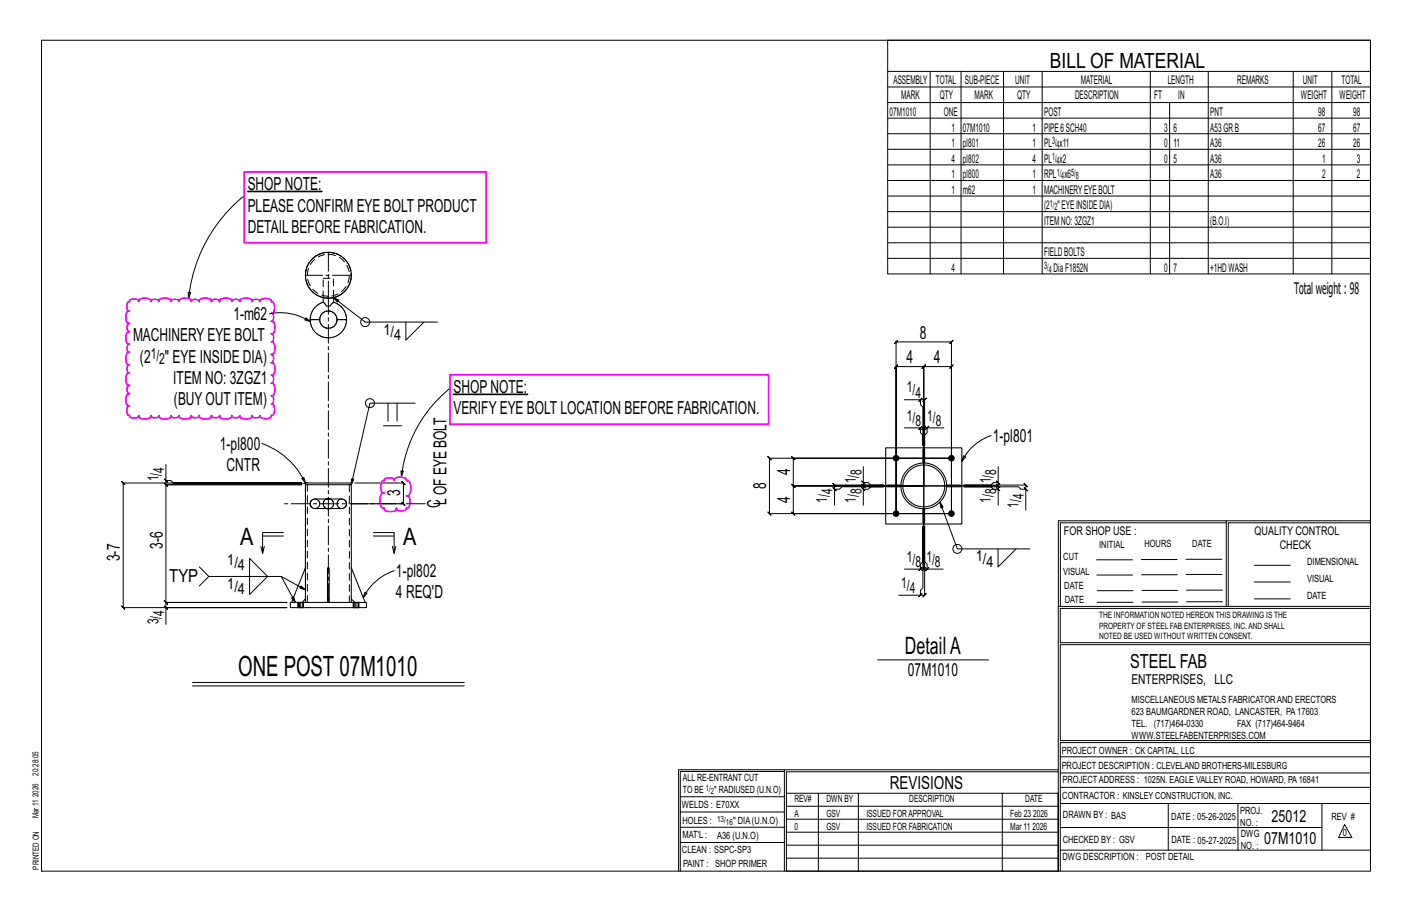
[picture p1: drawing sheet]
<svg xmlns="http://www.w3.org/2000/svg" width="432mm" height="279mm" viewBox="0 0 432 279" stroke-linecap="round" stroke-linejoin="round" font-family="sans-serif">
<g fill="none" stroke="#000" stroke-width=".31">
<path d="M12.7 12.3h406.4v254h-406.4zM271.5 12.3h147.6v71.4h-147.6zM271.5 21.8h147.6M271.5 26.6h147.6M271.5 31.4h147.6M271.5 36.1h147.6M284.5 21.8v61.9M293.9 21.8v61.9M306.9 21.8v61.9M318.7 21.8v61.9M351.8 21.8v61.9M357.7 31.4v52.3"/>
<path d="M369.5 21.8v61.9M395.5 21.8v61.9M407.3 21.8v61.9M74.6 59.9a46.4 46.4 0 0 0-16.9 31.2M271.5 40.9h147.6M271.5 45.6h147.6M271.5 50.4h147.6M271.5 55.2h147.6M271.5 59.9h147.6M271.5 64.7h147.6M271.5 69.5h147.6M271.5 74.2h147.6"/>
<path d="M271.5 79h147.6M57.5 89.4l.8 .1-.6 1.6zM82.4 95.9a16.6 16.6 0 0 1 12.5 2.5M93.6 97.1l1.3 1.3-1.7-.6zM102 91l1.2 1.3 .4-.6-1.6-.7 9.7 7.5h22.1M124.1 98.5v5.5l5.5-5.5M137.8 118.6a40.5 40.5 0 0 0-15 27.1M274 104.5l-.5 .5 1-1-.5 .5h17l-.5 .5 1-1-.5 .5v52.5v-44.9l.5-.5-1 1 .5-.5h-8.5l.5-.5-1 1 .5-.5v36.4v-36.4l.5-.5-1 1 .5-.5h-8.5l.5-.5-1 1 .5-.5v44.9zM80.1 135.6a23.5 23.5 0 0 1 13.3 12M117.3 130.2h5.5M118.7 123.2v5.6M121.4 123.2v5.6"/>
<path d="M126.9 123.2h-13.8l-5.7 25 .1-1.8 .7 .2-.8 1.6M234.8 139.6l.5 .5h55.7h-48.4l-.5-.5 1 1-.5-.5v8.4l-.5-.5 1 1-.5-.5h39.9h-39.9l-.5-.5 1 1-.5-.5v8.5l-.5-.5 1 1-.5-.5h48.4h-55.7l.5 .5-1-1 .5 .5v-16.9l.5 .5zM276.6 122.2h4.9v1.5l.7 .8v11.7v-3.2l-.7-.7v-1.5h-4.9M281 131.3l1-1zM281 122.7l1-1zM281.5 130.8h1l-.5 .5 1-1-.5 .5v17.7M281.5 122.2h1.3l-.5 .5 1-1-.5 .5v14v-3.2l.7-.7v-1.5h5.1M283.5 130.8l.5-.5-1 1zM283.5 130.8h-1l.5-.5-1 1 .5-.5v17.7M294.7 139.3l.6 .4-1.2 1.3zM303.1 133.2a15.5 15.5 0 0 0-9 7.8M50.2 146.4l1 1z"/>
<path d="M50.7 142v4.9h1.5l.8 .7h39.3h-54.6l-.5-.5 1 1-.5-.5v38.1l-.5-.5 1 1-.5-.5h50h-37v5.2M50.7 146.9v1.3l-.5-.5 1 1-.5-.5h41.6h-41.6l-.5-.5 1 1-.5-.5v36l-.5-.5 1 1-.5-.5h37h-37l-.5-.5 1 1-.5-.5v1.5M92.3 146.3l.6-.4 .5 1.7zM93.4 147.6l-.6 .1M94 147.6h-.6M108.5 147.6h14.9l-.5-.5 1 1-.5-.5v6.4l-.5-.5 1 1-.5-.5h-16M122.6 143.9l.8 .1-.6 1.7zM254.7 149.1l1 1zM255.2 154.4v-4.8h1.5l.8-.8h12.7h-3.9l-.8 .8h-1.5v4.8M263.5 149.1l1 1zM263.5 147l1 1zM264 142.6v4.9h1.5l.8 .8h3.9h-15l-.5-.5 1 1-.5-.5v1.3"/>
<path d="M264 147.5v1l-.5-.5 1 1-.5-.5h18.5M282.5 148.5h-18.5l-.5-.5 1 1-.5-.5v1.1M282.5 148.5v25.5l.5-.5-1 1 .5-.5h-1M282.5 148.5v25.5l-.5 .5 1-1-.5 .5h1M282.5 148.5h22.8l-.5-.5 1 1-.5-.5v1.1M287.5 153.5l.2 1.8 .7-.3-.9-1.5 5.3 14.3h22.1M304.8 149.1l1 1zM304.8 147l1 1zM305.3 154.4v-4.8h-1.5l-.8-.8h-8.2h16.6l.8 .8h1.5v6.3M305.3 142.6v4.9h-1.5l-.8 .8h-8.2h18.9l-.5-.5 1 1-.5-.5v1.3M305.3 147.5v1l-.5-.5 1 1-.5-.5h-22.8M313.2 149.1l1 1z"/>
<path d="M375 159.8h-50.7v25.6M375 159.2h-51.3l-.1 107.1M419.1 159.2h-44.1v26.2M419.1 159.8h-43.5v25.6M60.9 173.3l3 2.9h22.1l4.3 8-1.1-1.4 .6-.4 .5 1.8M63.9 176.2l-3 2.9M76.3 170.7l5.5 5.5-5.5 5.5zM79.8 167l.5 2.2M80.3 163.9h6.4M86 176.2l7.4 4.1-1.7-.5 .3-.7 1.4 1.2M86.7 162.8h-6.4v6.4l.5-2.2M114.2 162.8h6.3v6.4l.6-2.2"/>
<path d="M114.2 163.9h6.3M120 167l.5 2.2M120.6 174.5a16.4 16.4 0 0 0-9.5 8.2M276.6 174h4.9v-1.5l.7-.8v-10.9v18.9l-.7 .8v1.5h-6.7M281.5 174l-.5 .5 1-1zM283.5 174l.5-.5-1 1zM288.4 174h-4.9v-1.5l-.7-.8v-10.9v21.2l.5-.5-1 1 .5-.5h-1.3M305.2 167.8v5.5l5.5-5.5M335.4 171.1h10.9M335.4 175.8h11M349 171h11M349.1 175.7h11"/>
<path d="M362.7 171h10.9M362.7 175.6h11M383.6 172.8h11M383.6 177.9h11M50.2 185.2l1 1zM111.6 181l.7 .3-1.2 1.4zM281.5 182l-.5 .5 1-1zM323.7 185.4h95.4M335.5 184.1h11M335.5 180.6h11M349.2 184h11M349.2 180.5h11"/>
<path d="M362.9 180.4h10.9M362.9 184h10.9M383.6 183.1h11M419.1 186h-94.9v10.5h94.9M419.1 197.1h-94.9v29.3h94.9v.6h-94.9v39.3M58.9 208.6h83.1M58.9 209.7h83.1M268.4 201.7h33.9M239.9 235.8h-31.9v30.5M239.9 235.3h-32.4v31M323.6 235.3h-83.7v31M323.6 235.9h-83.1v6.6"/>
<path d="M324.2 236.3h94.9M324.2 231.4h94.9M208 252.9h31.9M208 257.5h31.9M208 243.6h31.9M208 248.2h31.9M240.5 242.5h83.1v23.8h-83.1zM240.5 258.4h83.1M240.5 254.4h83.1M240.5 250.4h83.1M240.5 246.5h83.1M250.3 242.5v23.8"/>
<path d="M262.5 242.5v23.8M306.5 242.5v23.8M324.2 253h80.1M324.2 245.6h94.9M324.2 259.9h94.9M324.2 240.7h94.9M357.3 245.6v14.3M378.6 245.6v14.3M404.3 245.6v14.3M411.2 252.1l2.2 3.9h-4zM240.5 262.3h83.1"/>
<circle cx="111.7" cy="98.5" r="1.38"/>
<circle cx="113.1" cy="123.2" r="1.38"/>
<circle cx="292.8" cy="167.8" r="1.38"/>
</g>
<g fill="#000" stroke="#000" stroke-width=".31">
<path d="M75.8 58.4h22.7v.2h-22.7zM138.7 120.5h22.7v.2h-22.7z"/>
<circle cx="274" cy="140.1" r=".86"/>
<circle cx="274" cy="157" r=".86"/>
<circle cx="291" cy="140.1" r=".86"/>
<circle cx="291" cy="157" r=".86"/>
</g>
<g fill="none" stroke="#000" stroke-width=".32">
<path d="M96.6 78.3h-.1M97.8 77.6l-.1 .1M99.1 77.3h-.1M101.7 77.3h.1M103 77.6l.2 .1M104.3 78.3h.1M93.5 85.5l.1 .1M93.6 82.7l-.1 .1M93.9 86.8l.1 .1M94 81.4l-.1 .1M94.6 88v.1M94.6 80.2v.1"/>
<path d="M94.9 97.7h.1M95 97.7h.1M95.1 97.7h.1M95.2 97.7h2.6M95.3 97.7h.1M96.5 90h.1M97.7 90.6h.1M97.8 97.7a2.65 2.65 0 0 0 2.6 2.7 2.65 2.65 0 0 0 2.7-2.7M97.8 97.7a2.65 2.65 0 0 1 2.6-2.6 2.65 2.65 0 0 1 2.7 2.6M98.8 91v1.4l1 1.1h1.3l.9-1.1v-1.4M98.8 92.4a5.5 5.5 0 0 0-3.9 5.3M99 91h.1"/>
<path d="M101.8 91h-.1M102 92.4a5.5 5.5 0 0 1 4 5M103.1 97.7h2.6M103.2 90.6h-.2M104.3 90h.1M105.6 97.7h.1M105.7 97.7h.1M105.8 97.7h.1M105.9 97.7h.1M106 97.7a5.6 5.6 0 0 1-5.5 5.6 5.6 5.6 0 0 1-5.6-5.3M106.2 80.2l.1 .1M106.3 88l-.1 .1"/>
<path d="M106.9 81.4v.1M106.9 86.8v.1M107.3 82.7v.1M107.3 85.5v.1M270.9 136.9h23.2v23.3h-23.2zM282.2 137.3h.6v4.2h-.6zM93.4 148.2v-.6h14v.6M94.9 153.9v.2M94.9 154.2v.2M94.9 153.6v.2M95 154.5l.1 .2M95 154.5v.1"/>
<path d="M95 153.4v.1M95.1 154.7l.1 .3M95.1 154.7l.1 .2M95.1 153.2l-.2 .5 .1 .8M95.2 153.1l-.1 .1M95.2 155h.1M95.3 153h-.1M99.8 152.5h1.2M99.8 155.5h1.2M105.5 153h.1M105.6 153l-1.1-.5h-8.2l-.7 .3-.5 .4M105.6 153l.2 .3"/>
<path d="M105.6 155h-.1M105.7 153.1l.1 .2M105.8 153.3l.1 .2M105.8 154.7l-.1 .2M105.8 153.4l.1 .1M105.9 153.5v.3M105.9 154.5l-.1 .1M105.9 153.6v.2M105.9 153.8a1.45 1.45 0 0 1-1.4 1.7h-8.2l-1.1-.5M105.9 154.2v.2M106 153.9v.2M107.4 148.2h-14v34.9"/>
<path d="M107.4 148.2v34.9l1.1 1M271.2 148.3h4.3v.5h-4.3zM282.2 155.6h.6v4.2h-.6zM289.5 148.3h4.2v.5h-4.2zM93.4 173.6l-4.2 10.6M107.4 173.6l4.3 10.6M88.8 184.2h23.3v1.5h-23.3zM91.1 184.1v.1M91.1 185.7v.1M92.4 184.1l1-1v1.1M92.8 184.1v.1M92.8 185.7v.1"/>
<path d="M100.2 184.2v-10.6h.5v10.6M107.4 183.1v1.1M108 184.1v.1M108 185.7v.1M109.7 184.1v.1M109.7 185.7v.1"/>
<circle cx="100.4" cy="84.1" r="7"/>
<circle cx="282.5" cy="148.5" r="6.4"/>
<circle cx="282.5" cy="148.5" r="7"/>
</g>
<g fill="none" stroke="#000" stroke-width=".31" stroke-dasharray="2 1.4">
<path d="M96.5 78.3l-1.9 1.9M97.7 77.7l-1.1 .6M99 77.3l-1.2 .3M101.7 77.3h-2.6M103 77.6l-1.2-.3M104.3 78.3l-1.1-.6M93.5 82.8v2.7M93.6 85.6l.3 1.2M93.9 81.5l-.3 1.2M94 86.9l.6 1.1M94.6 80.3l-.6 1.1M94.6 88.1l1.9 1.9"/>
<path d="M94.9 98v-.3M96.6 90l1.1 .6M97.8 90.6l1.2 .4M98.8 91l.1-5.9M98.9 85.1h3.1v5.9M99.1 91l1.3 .2v-.6M100.4 90.6v.6l1.3-.2M101.8 91l1.2-.4M103.2 90.6l1.1-.6M104.3 90l1.9-1.9M106 97.4v.3M106.2 80.2l-1.9-1.9"/>
<path d="M106.3 88l.6-1.1M106.9 81.4l-.6-1.1M106.9 86.8l.4-1.2M107.3 82.7l-.4-1.2M107.3 85.5v-2.7M94 148.2v36M96.3 155.5l.3-.1M96.6 155.4l.3-.1M96.9 155.3l.2-.1M96.9 152.7l-.6-.2M97.1 155.2l.4-.3M97.1 152.8l-.2-.1"/>
<path d="M97.3 153l-.2-.2M97.5 154.9l.3-.8M97.5 153.2l-.2-.2M97.7 153.4l-.2-.2M97.7 153.7v-.3M97.8 154.1l-.1-.4M98.8 153.8l.1 .6M98.9 154.4l.1 .3M98.9 153.4l-.1 .4M99 153.3l-.1 .1M99 153.3l.1-.1M99.1 154.8l.1 .2"/>
<path d="M99.1 154.8l-.1-.1M99.2 155l.1 .1M99.2 155h.1M99.3 155.1l.2 .2M99.5 152.7l-.4 .5M99.5 152.7h.1M99.6 155.4h.2M99.6 155.4l-.1-.1M99.7 152.6l-.1 .1M99.7 152.6h.1M99.8 152.6l.2-.1M99.8 152.5l-.1 .1"/>
<path d="M100 152.5h1M100.9 155.4l-1.1 .1M101 155.5l.1-.1M101.1 155.4h-.2M101.2 155.4l.1-.1M101.2 155.4h-.1M101.2 152.6h-.1M101.2 152.6l.1 .1M101.3 155.3l.5-.5M101.3 155.3h.1M101.5 152.8l-.2-.1M101.6 153l-.1-.2"/>
<path d="M101.7 153h.1M101.8 154.8l.1-.2M101.8 153.2l-.2-.2M101.8 153.2v.1M101.9 153.4l-.1-.1M101.9 154.6l.1-.3M101.9 153.4h.1M102 154.3v-.3M102 153.7l-.1-.3M102 154v-.3M103.1 153.9v.4M103.1 154.3l.1 .3"/>
<path d="M103.2 154.6l.1 .2M103.3 154.8l.2 .3M103.4 153.1l-.3 .8M103.5 155.1l.3 .1M103.7 152.8l-.3 .3M103.8 155.2l.2 .2M104 152.7l-.3 .1M104 155.4h.3M104.2 152.6l-.2 .1M104.3 155.4l.2 .1M104.5 152.5l-.3 .1M274.4 148.3v.5"/>
<path d="M275.5 148.5h.6zM282.2 156.6h.6M282.8 140.5h-.6M290.6 148.8v-.5M91.1 184.2v1.5M91.1 184.1h.1M91.3 184.1h-.1l-.1 1.7M91.6 184.1h-.3v1.7h-.1M92 184.1h.3v1.7h-.3zM92 184.1h-.4v1.7h-.3M92 185.8h-.4M92.3 184.1h.3v1.7h-.3"/>
<path d="M92.3 184.2l.1-.1M92.6 184.1h.1v1.7h-.1M92.7 184.1h.1M92.8 185.8h-.1M92.8 185.7v-1.5M100.7 183.1h-.5M106.8 184.2v-36M108 184.2v1.5M108 184.1h.1M108.3 184.1h-.2l-.1 1.7M108.5 184.1v.1M108.6 184.1h-.3v1.7h-.2"/>
<path d="M108.9 184.1h.3v1.7h-.3zM108.9 184.1h-.3v1.7h-.3M108.9 185.8h-.3M109.2 184.1h.3v1.7h-.3M109.5 184.1h.2v1.7h-.2M109.7 184.1h.1M109.7 185.8h.1M109.7 185.7v-1.5"/>
<circle cx="100.4" cy="84.1" r="6.4"/>
</g>
<path d="M74.7 52.5h74v21.7h-74zM39.1 92.4l.5-.2 .2-.5a2.33 2.33 0 0 1 2.6 .3v.2v-.3a2.74 2.74 0 0 1 3.8 0l-.1 .3v-.2a1.83 1.83 0 0 1 2.5 0v.2v-.3a2.74 2.74 0 0 1 3.7 0v.3v-.2a1.83 1.83 0 0 1 2.5 0v.2l-.1-.3a2.74 2.74 0 0 1 3.8 0v.3v-.2a1.83 1.83 0 0 1 2.5 0v.2l-.1-.3a2.74 2.74 0 0 1 3.8 0v.3l-.1-.2a1.83 1.83 0 0 1 2.6 0l-.1 .2v-.3a2.74 2.74 0 0 1 3.8 0v.3l-.1-.2a1.83 1.83 0 0 1 2.6 0l-.1 .2v-.3a2.74 2.74 0 0 1 3.8 0l-.1 .3v-.2a1.83 1.83 0 0 1 2.5 0v.2v-.3a2.51 2.51 0 0 1 3.5 0l-.1 .3h.4a2.57 2.57 0 0 1 0 3.6l-.4-.1h.3a1.87 1.87 0 0 1 0 2.6l-.3-.1h.4a2.8 2.8 0 0 1 0 3.9l-.4-.1h.3a1.87 1.87 0 0 1 0 2.6h-.3l.4-.1a2.8 2.8 0 0 1 0 3.9l-.4-.1h.3a1.87 1.87 0 0 1 0 2.6h-.3l.4-.1a2.8 2.8 0 0 1 0 3.9h-.4l.3-.1a1.87 1.87 0 0 1 0 2.6h-.3l.4-.1a2.8 2.8 0 0 1 0 3.9h-.4l.3-.1a1.87 1.87 0 0 1 0 2.6h-.3h.4a2.57 2.57 0 0 1 0 3.5h-.4l.1 .3a2.51 2.51 0 0 1-3.5 0v-.3v.2a1.83 1.83 0 0 1-2.5 0v-.2l.1 .3a2.74 2.74 0 0 1-3.8 0v-.3l.1 .2a1.83 1.83 0 0 1-2.6 0l.1-.2v.3a2.74 2.74 0 0 1-3.8 0v-.3l.1 .2a1.83 1.83 0 0 1-2.6 0l.1-.2v.3a2.74 2.74 0 0 1-3.8 0l.1-.3v.2a1.83 1.83 0 0 1-2.5 0v-.2v.3a2.74 2.74 0 0 1-3.8 0l.1-.3v.2a1.83 1.83 0 0 1-2.5 0v-.2v.3a2.74 2.74 0 0 1-3.7 0v-.3v.2a1.83 1.83 0 0 1-2.5 0v-.2l.1 .3a2.74 2.74 0 0 1-3.8 0v-.3v.2a2.06 2.06 0 0 1-2.8 0v-.2h-.3a2.1 2.1 0 0 1 0-2.9h.3l-.4 .1a2.8 2.8 0 0 1 0-3.9h.4l-.2 .1a1.87 1.87 0 0 1 0-2.6h.2h-.4a2.8 2.8 0 0 1 0-3.8h.4h-.2a1.87 1.87 0 0 1 0-2.5h.2h-.4a2.8 2.8 0 0 1 0-3.8h.4h-.2a1.87 1.87 0 0 1 0-2.5h.2h-.4a2.8 2.8 0 0 1 0-3.8h.4h-.2a1.87 1.87 0 0 1 0-2.6l.2 .1h-.4a2.8 2.8 0 0 1 0-3.9l.4 .1h-.3a2.08 2.08 0 0 1-.2-2.7zM137.6 114.6h97.4v15.1h-97.4zM116.8 147.2l.7-.2v-.3a2.24 2.24 0 0 1 3.1 0v.3l-.1-.4a2.74 2.74 0 0 1 3.8 0v.4l.4-.1a3.4 3.4 0 0 1 .5 4.4l-.5 .3-.4-.1h.3a2.77 2.77 0 0 1 0 3.8h-.3v.3a2.24 2.24 0 0 1-3.1 0v-.3l.1 .4a2.74 2.74 0 0 1-3.8 0v-.4h-.4a3.4 3.4 0 0 1-.5-4.3l.5-.3h.4h-.3a2.74 2.74 0 0 1-.4-3.5z" fill="none" stroke="#f0f" stroke-width=".5"/>
<path d="M100.4 77.1v14.1M107.4 84.1h-14M130 154h-43.3M100.4 184.2v-93.6" fill="none" stroke="#000" stroke-width=".31" stroke-dasharray="5.8 1 1 1"/>
<text font-size="8.6" x="72.8" y="206.7">ONE POST 07M1010</text>
<g font-size="7.3">
<text x="73.4" y="166.7">A</text>
<text x="123.3" y="166.7">A</text>
<text x="276.7" y="200">DetailA</text>
</g>
<text font-size="6.4" x="321.1" y="20.7">BILL OF MATERIAL</text>
<text font-size="5.9" x="345.6" y="204.1">STEEL FAB</text>
<g font-size="5.5">
<text x="75.8" y="58.1">SHOPNOTE:</text>
<text x="75.8" y="64.7">PLEASE CONFIRM EYE BOLT PRODUCT</text>
<text x="75.8" y="71.2">DETAILBEFORE FABRICATION.</text>
<text x="71.4" y="97.8">1-m62</text>
<text x="40.7" y="104.4">MACHINERYEYE BOLT</text>
<text x="281.3" y="103.5">8</text>
<text x="42.8" y="110.9">(2</text>
<text x="50.4" y="110.9">&quot; EYE INSIDE DIA)</text>
<text x="277.2" y="111.1">4</text>
<text x="285.5" y="111.1">4</text>
<text x="53" y="117.4">ITEM NO: 3ZGZ1</text>
<text x="53.2" y="123.9">(BUYOUT ITEM)</text>
<text x="138.7" y="120.2">SHOPNOTE:</text>
<text x="138.7" y="126.7">VERIFYEYE BOLT LOCATION BEFORE FABRICATION.</text>
<text x="67.3" y="137.5">1-pl800</text>
<text x="303.6" y="135.1">1-pl801</text>
<text x="69.3" y="144">CNTR</text>
<text x="234.3" y="149.6" transform="rotate(-90 234.3 149.6)">8</text>
<text x="241.6" y="145.3" transform="rotate(-90 241.6 145.3)">4</text>
<text x="122.4" y="151.7" transform="rotate(-90 122.4 151.7)">3</text>
<text x="134.6" y="155.2" transform="rotate(-90 134.6 155.2)">C</text>
<text x="136.6" y="154.4" transform="rotate(-90 136.6 154.4)">LOF EYE BOLT</text>
<text x="241.6" y="153.8" transform="rotate(-90 241.6 153.8)">4</text>
<text x="49.8" y="167.8" transform="rotate(-90 49.8 167.8)">3-6</text>
<text x="36.7" y="171.6" transform="rotate(-90 36.7 171.6)">3-7</text>
<text x="51.7" y="178">TYP</text>
<text x="121.1" y="176.4">1-pl802</text>
<text x="121.1" y="182.9">4 REQ'D</text>
<text x="277.6" y="206.7">07M1010</text>
<text x="272.2" y="241.1">REVISIONS</text>
</g>
<g font-size="5.1">
<text x="388.9" y="251.3">25012</text>
<text x="386.6" y="258.1">07M1010</text>
</g>
<text font-size="4.9" x="395.8" y="90">Totalweight : 98</text>
<g font-size="4.7">
<text x="117.3" y="102.3">1/</text>
<text x="120.6" y="104">4</text>
<text x="46.1" y="109.6">1/</text>
<text x="48.7" y="111.3">2</text>
<text x="277.3" y="120">1/</text>
<text x="280" y="121.6">4</text>
<text x="277.3" y="128.6">1/</text>
<text x="280" y="130.2">8</text>
<text x="283.5" y="128.6">1/</text>
<text x="286.1" y="130.2">8</text>
<text x="48.5" y="147.1" transform="rotate(-90 48.5 147.1)">1/</text>
<text x="50.2" y="144.5" transform="rotate(-90 50.2 144.5)">4</text>
<text x="261.8" y="147.7" transform="rotate(-90 261.8 147.7)">1/</text>
<text x="263.4" y="145.1" transform="rotate(-90 263.4 145.1)">8</text>
<text x="303" y="147.7" transform="rotate(-90 303 147.7)">1/</text>
<text x="304.7" y="145.1" transform="rotate(-90 304.7 145.1)">8</text>
<text x="253" y="153.7" transform="rotate(-90 253 153.7)">1/</text>
<text x="254.6" y="151.1" transform="rotate(-90 254.6 151.1)">4</text>
<text x="261.8" y="153.7" transform="rotate(-90 261.8 153.7)">1/</text>
<text x="263.4" y="151.1" transform="rotate(-90 263.4 151.1)">8</text>
<text x="303" y="153.7" transform="rotate(-90 303 153.7)">1/</text>
<text x="304.7" y="151.1" transform="rotate(-90 304.7 151.1)">8</text>
<text x="311.4" y="155.2" transform="rotate(-90 311.4 155.2)">1/</text>
<text x="313.1" y="152.6" transform="rotate(-90 313.1 152.6)">4</text>
<text x="69.5" y="172.7">1/</text>
<text x="277.3" y="171.7">1/</text>
<text x="280" y="173.4">8</text>
<text x="283.3" y="171.7">1/</text>
<text x="285.9" y="173.4">8</text>
<text x="298.4" y="171.6">1/</text>
<text x="301.7" y="173.3">4</text>
<text x="72.8" y="174.4">4</text>
<text x="275.6" y="179.7">1/</text>
<text x="69.5" y="180.1">1/</text>
<text x="72.8" y="181.7">4</text>
<text x="278.2" y="181.4">4</text>
<text x="48.5" y="190.9" transform="rotate(-90 48.5 190.9)">3/</text>
<text x="50.2" y="188.2" transform="rotate(-90 50.2 188.2)">4</text>
</g>
<text font-size="4.2" x="346" y="209.1">ENTERPRISES, LLC</text>
<g font-size="3.7">
<text x="273.2" y="25.6">ASSEMBLY</text>
<text x="286.2" y="25.6">TOTAL</text>
<text x="295.1" y="25.6">SUB-PIECE</text>
<text x="310.4" y="25.6">UNIT</text>
<text x="330.5" y="25.6">MATERIAL</text>
<text x="357.1" y="25.6">LENGTH</text>
<text x="378.3" y="25.6">REMARKS</text>
<text x="398.4" y="25.6">UNIT</text>
<text x="410.2" y="25.6">TOTAL</text>
<text x="272.1" y="35.5">07M1010</text>
<text x="275.6" y="30.4">MARK</text>
<text x="287.4" y="30.4">QTY</text>
<text x="288.6" y="35.5">ONE</text>
<text x="298" y="30.4">MARK</text>
<text x="311" y="30.4">QTY</text>
<text x="319.3" y="35.5">POST</text>
<text x="328.7" y="30.4">DESCRIPTION</text>
<text x="353" y="30.4">FT</text>
<text x="360.3" y="30.4">IN</text>
<text x="370.1" y="35.5">PNT</text>
<text x="397.8" y="30.4">WEIGHT</text>
<text x="403.2" y="35.5">98</text>
<text x="409.6" y="30.4">WEIGHT</text>
<text x="413.8" y="35.5">98</text>
<text x="290.9" y="40.2">1</text>
<text x="294.5" y="40.2">07M1010</text>
<text x="315.8" y="40.2">1</text>
<text x="319.3" y="40.2">PIPE6SCH40</text>
<text x="356" y="40.2">3</text>
<text x="358.9" y="40.2">6</text>
<text x="370.1" y="40.2">A53GRB</text>
<text x="403.2" y="40.2">67</text>
<text x="413.8" y="40.2">67</text>
<text x="290.9" y="45">1</text>
<text x="294.5" y="45">pl801</text>
<text x="315.8" y="45">1</text>
<text x="319.3" y="45">PL x11</text>
<text x="356" y="45">0</text>
<text x="358.9" y="45">11</text>
<text x="370.1" y="45">A36</text>
<text x="403.2" y="45">26</text>
<text x="413.8" y="45">26</text>
<text x="290.9" y="49.7">4</text>
<text x="294.5" y="49.7">pl802</text>
<text x="315.8" y="49.7">4</text>
<text x="319.3" y="49.7">PL x2</text>
<text x="356" y="49.7">0</text>
<text x="358.9" y="49.7">5</text>
<text x="370.1" y="49.7">A36</text>
<text x="404.3" y="49.7">1</text>
<text x="415" y="49.7">3</text>
<text x="290.9" y="54.5">1</text>
<text x="290.9" y="59.3">1</text>
<text x="294.5" y="54.5">pl800</text>
<text x="294.5" y="59.3">m62</text>
<text x="315.8" y="54.5">1</text>
<text x="315.8" y="59.3">1</text>
<text x="319.3" y="54.5">RPL x6</text>
<text x="319.3" y="59.3">MACHINERYEYEBOLT</text>
<text x="370.1" y="54.5">A36</text>
<text x="404.3" y="54.5">2</text>
<text x="415" y="54.5">2</text>
<text x="319.3" y="64">(2 &quot;EYEINSIDEDIA)</text>
<text x="319.3" y="68.8">ITEMNO:3ZGZ1</text>
<text x="370.1" y="68.8">(B.O.I)</text>
<text x="290.9" y="83.1">4</text>
<text x="319.3" y="78.3">FIELDBOLTS</text>
<text x="322.2" y="83.1">DiaF1852N</text>
<text x="356" y="83.1">0</text>
<text x="358.9" y="83.1">7</text>
<text x="370.1" y="83.1">+1HDWASH</text>
<text x="325.3" y="163.4">FOR SHOP USE :</text>
<text x="383.7" y="163.4">QUALITY CONTROL</text>
<text x="391.4" y="167.8">CHECK</text>
</g>
<g font-size="3.1">
<text x="321.7" y="44.1">3/</text>
<text x="323.1" y="45.3">4</text>
<text x="321.7" y="48.9">1/</text>
<text x="323.1" y="50">4</text>
<text x="323.1" y="53.7">1/</text>
<text x="327.6" y="53.7">5/</text>
<text x="324.5" y="54.8">4</text>
<text x="329" y="54.8">8</text>
<text x="321.1" y="63.2">1/</text>
<text x="322.5" y="64.3">2</text>
<text x="319.3" y="82.2">3/</text>
<text x="320.7" y="83.4">4</text>
<text x="336.2" y="167.4">INITIAL</text>
<text x="350" y="167.1">HOURS</text>
<text x="364.6" y="167.2">DATE</text>
<text x="325.2" y="171.3">CUT</text>
<text x="399.8" y="172.8">DIMENSIONAL</text>
<text x="325.1" y="175.8">VISUAL</text>
<text x="399.8" y="177.9">VISUAL</text>
<text x="325.5" y="180">DATE</text>
<text x="325.7" y="184.4">DATE</text>
<text x="399.8" y="183.1">DATE</text>
<text x="346" y="215">MISCELLANEOUS METALS FABRICATORAND ERECTORS</text>
<text x="346" y="218.6">623 BAUMGARDNER ROAD, LANCASTER, PA17603</text>
<text x="346" y="225.8">WWW.STEELFABENTERPRISES.COM</text>
<text x="346" y="222.2">TEL. (717)464-0330</text>
<text x="378.3" y="222.2">FAX (717)464-9464</text>
<text x="324.7" y="230.5">PROJECT OWNER : CK CAPITAL, LLC</text>
<text x="208.8" y="238.8">ALL RE-ENTRANT CUT</text>
<text x="324.7" y="235.1">PROJECT DESCRIPTION : CLEVELAND BROTHERS-MILESBURG</text>
<text x="324.9" y="239.5">PROJECTADDRESS : 1025N. EAGLE VALLEY ROAD, HOWARD, PA16841</text>
<text x="208.8" y="242.5">TO BE</text>
<text x="218.4" y="242.5">&quot; RADIUSED (U.N.O)</text>
<text x="242.9" y="245.3">REV#</text>
<text x="252.7" y="245.3">DWN BY</text>
<text x="278.1" y="245.3">DESCRIPTION</text>
<text x="313.5" y="245.3">DATE</text>
<text x="324.9" y="244.2">CONTRACTOR : KINSLEY CONSTRUCTION, INC.</text>
<text x="208.5" y="247">WELDS : E70XX</text>
<text x="208.7" y="251.7">HOLES :</text>
<text x="224.2" y="251.8">&quot; DIA(U.N.O)</text>
<text x="242.9" y="249.9">A</text>
<text x="252.7" y="249.9">GSV</text>
<text x="264.9" y="249.9">ISSUED FORAPPROVAL</text>
<text x="309" y="249.9">Feb 23</text>
<text x="315.9" y="249.9">2026</text>
<text x="325.1" y="250">DRAWN BY : BAS</text>
<text x="358.2" y="250.5">DATE : 05-26-2025</text>
<text x="379.3" y="248.9">PROJ.</text>
<text x="407.2" y="250.5">REV #</text>
<text x="208.7" y="256.3">MAT'L :</text>
<text x="219.3" y="256.4">A36 (U.N.O)</text>
<text x="242.9" y="253.8">0</text>
<text x="252.7" y="253.8">GSV</text>
<text x="264.9" y="253.8">ISSUED FOR FABRICATION</text>
<text x="309" y="253.8">Mar 11</text>
<text x="315.7" y="253.8">2026</text>
<text x="325" y="257.6">CHECKED BY : GSV</text>
<text x="358.3" y="257.7">DATE : 05-27-2025</text>
<text x="379.3" y="252.5">NO. :</text>
<text x="379.5" y="255.9">DWG</text>
<text x="410.6" y="255.5">0</text>
<text x="208.6" y="260.7">CLEAN : SSPC-SP3</text>
<text x="324.9" y="262.9">DWG DESCRIPTION :</text>
<text x="350.4" y="263">POST DETAIL</text>
<text x="379.5" y="259.5">NO. :</text>
<text x="208.9" y="265">PAINT : SHOP PRIMER</text>
</g>
<g font-size="2.7">
<text x="336.1" y="189">THE INFORMATION NOTED HEREON THIS DRAWING IS THE</text>
<text x="336.1" y="195.4">NOTED BE USED WITHOUT WRITTEN CONSENT.</text>
<text x="336.1" y="192.2">PROPERTY OF STEEL FAB ENTERPRISES, INC.AND SHALL</text>
</g>
<g font-size="2.6">
<text x="215.9" y="241.8">1/</text>
<text x="217.4" y="242.7">2</text>
<text x="219.3" y="251.1">13/</text>
<text x="222" y="252.1">16</text>
</g>
<g font-size="2.5">
<text x="11.7" y="237.1" transform="rotate(-90 11.7 237.1)">20:28:05</text>
<text x="11.8" y="243.8" transform="rotate(-90 11.8 243.8)">2026</text>
<text x="11.8" y="250.1" transform="rotate(-90 11.8 250.1)">Mar 11</text>
<text x="11.9" y="265.8" transform="rotate(-90 11.9 265.8)">PRINTED ON</text>
</g>
</svg>
